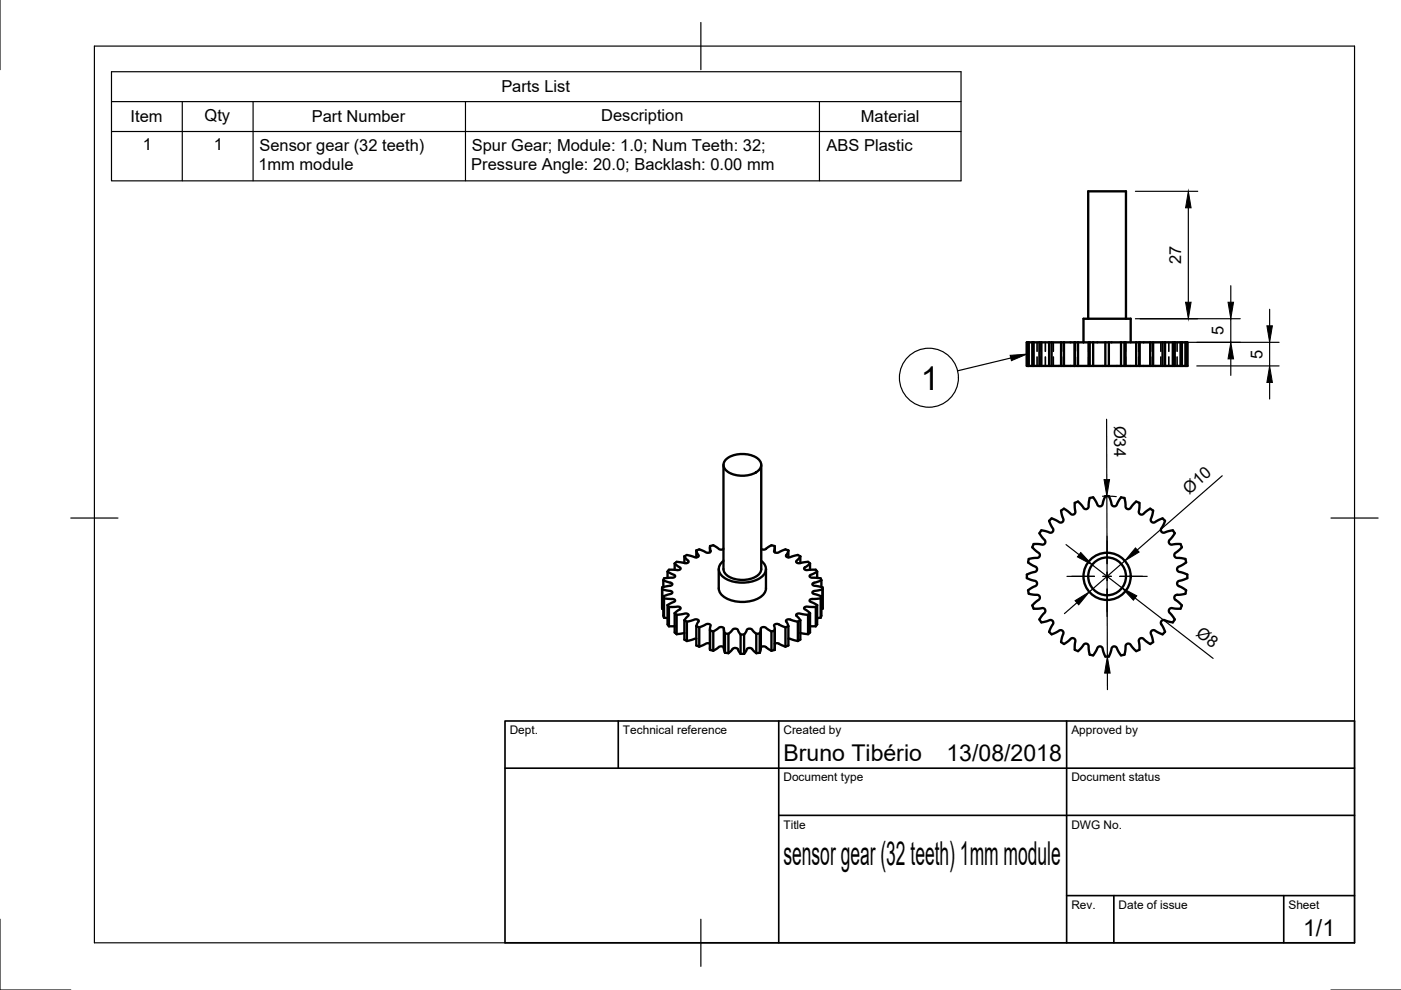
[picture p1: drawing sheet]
<svg xmlns="http://www.w3.org/2000/svg" width="297mm" height="210mm" viewBox="0 0 297 210" stroke-linecap="round" stroke-linejoin="round" font-family="sans-serif">
<!-- layer: Visible -->
<g fill="none" stroke="#000" stroke-width=".5">
<path d="M217.7 77.6h.3M217.7 72.6v5M217.7 72.6h.4M218 77.6h.1M218 72.6v5M218.1 77.6h.8M218.1 72.6h.8M218.1 72.6v5M218.9 77.6h.3M218.9 72.6h.3M218.9 72.6v5M219.2 77.6h1.2"/>
<path d="M219.2 72.6h1.2M219.2 72.6v5M220.4 77.6h5.2M220.4 72.6h.4M220.4 72.6v5M220.8 72.6h1.6M220.8 72.6v5M222.4 72.6h.6M222.4 72.6v5M223 72.6h2M223 72.6v5M225 72.6h.6"/>
<path d="M225 72.6v5M225.6 77.6h2.3M225.6 72.6h2.3M225.6 72.6v5M227.9 77.6h.7M227.9 72.6v5M227.9 72.6h.7M228.6 77.6h2.2M228.6 72.6h1.1M228.6 72.6v5M229.7 72.6h1.3M229.7 72.6v-5h10v5"/>
<path d="M230.7 67.6v-27h8v27M230.8 77.6h.2M230.8 72.6v5M231 77.6h.8M231 72.6h.8M231 72.6v5M231.8 77.6h2.6M231.8 72.6h2.6M231.8 72.6v5M234.4 77.6h.7M234.4 72.6h.7M234.4 72.6v5"/>
<path d="M235.1 77.6h2.6M235.1 72.6h2.6M235.1 72.6v5M237.7 77.6h.7M237.7 72.6h.7M237.7 72.6v5M238.4 77.6h2.5M238.4 72.6h.2M238.4 72.6v5M238.6 72.6h2.3M238.6 72.6v5M240.9 77.6h.7"/>
<path d="M240.9 72.6h.7M240.9 72.6v5M241.6 77.6h2.3M241.6 72.6h2.3M241.6 72.6v5M243.9 77.6h.6M243.9 72.6h3.1M243.9 72.6v5M244.5 77.6h2M244.5 72.6v5M246.5 77.6h.5M246.5 72.6v5"/>
<path d="M247 77.6h1.7M247 72.6h2.1M247 72.6v5M248.7 77.6h.4M248.7 72.6v5M249.1 77.6h1.2M249.1 72.6h1.5M249.1 72.6v5M250.3 77.6h.3M250.3 72.6v5M250.6 72.6h.7M250.6 77.6h.7"/>
<path d="M250.6 72.6v5M251.3 72.6h.4M251.3 77.6h.4M251.3 72.6v5M251.5 72.6v5M251.7 77.6h.1M251.7 72.6v5M251.7 72.6h.1M153.4 98.6v22.1a2.71 2.71 0 0 0 2.4 2.1 5.4 5.4 0 0 0 5.3-1.3l.3-.8v-22.1M154 97.3a5.9 5.9 0 0 1 6.8 0 1.65 1.65 0 0 1-.6 2.9 6 6 0 0 1-6.2-.4 1.53 1.53 0 0 1 0-2.5zM143 119.5l1.2 .8 .1 .3-.4 .3-1.2-.1a1 1 0 0 0-1.2 .4M143 119.5v1.3"/>
<path d="M145.1 118l.8 .9 .1 .3-.6 .2-1.1-.2a1.16 1.16 0 0 0-1.3 .3M145.1 118v1.4M145.6 117.7l-.5 .3M147.6 116.7l.5 1.1-.2 .3-.5 .1-1.8-.5M147.6 116.7v1.5M150.5 116.1v1M153.4 116.4l-.7 .1-.8-.5a.97 .97 0 0 0-1.4-.1l.2 1-.2 .2-.7 .1-.8-.4a1.25 1.25 0 0 0-1.4-.1M153.4 118.9a2 2 0 0 0 0 3.5 7.3 7.3 0 0 0 8.5-.5 1.94 1.94 0 0 0-.5-3M161.4 116.4l.7 .1 .8-.5a.97 .97 0 0 1 1.4-.1l-.2 1 .2 .2 .6 .1 .9-.4a1.25 1.25 0 0 1 1.4-.1M164.3 116.1v1M167.2 116.7l-.5 1.1v.2l.6 .2 1-.3a1.26 1.26 0 0 1 1.4 .1M167.2 116.7v1.5"/>
<path d="M169.7 118l-.9 .9v.3l.6 .2 1.1-.2a1.17 1.17 0 0 1 1.2 .3M169.7 118v1.4M171.7 119.5l-1.1 .8-.1 .3 .4 .3 1.2-.1a1.01 1.01 0 0 1 1.2 .4M171.7 119.5v1.3M250.6 116l-1.5 1.3-.1 .4 .3 .5 1.2 .1a.85 .85 0 0 1 1 .9l-1.7 1-.2 .3v.4l.2 .3 1.1 .3a.84 .84 0 0 1 .8 1.1l-1.8 .6-.3 .3 .1 .6 1 .6a.85 .85 0 0 1 .6 1.2l-1.9 .2-.4 .4 .1 .6 1.5 1.3M250.6 116a.9 .9 0 0 0-1.3-.7l-1 .2-.5-.5 .1-.4 .9-1.2a.58 .58 0 0 0 .1-.7 .58 .58 0 0 0-.7-.2l-1.4 .4-.5-.2-.1-.5 .7-1.3a.58 .58 0 0 0-.1-.7 .58 .58 0 0 0-.7-.1l-1.4 .7-.5-.1-.2-.6 .4-1.4a.58 .58 0 0 0-.2-.7 .58 .58 0 0 0-.7 .1l-1.2 .9h-.5l-.4-.4 .2-1.5a.58 .58 0 0 0-.4-.6 .58 .58 0 0 0-.6 .2l-1 1.1-.5 .1-.4-.4-.2-1.5a.58 .58 0 0 0-.5-.5 .58 .58 0 0 0-.6 .3l-.7 1.3-.5 .3-.5-.4-.4-1.4a.58 .58 0 0 0-.6-.4 .58 .58 0 0 0-.5 .4l-.5 1.4-.4 .4-.6-.3-.7-1.3a.58 .58 0 0 0-.6-.3 .58 .58 0 0 0-.5 .5l-.1 1.5-.4 .4-.6-.1-.9-1.1a.58 .58 0 0 0-.7-.2 .58 .58 0 0 0-.3 .6l.1 1.5-.3 .4h-.6l-1.1-.9a.58 .58 0 0 0-.7-.1 .58 .58 0 0 0-.3 .7l.5 1.4-.2 .6-.6 .1-1.3-.7a.58 .58 0 0 0-.7 .1 .58 .58 0 0 0-.1 .7l.7 1.3-.1 .5-.5 .2-1.5-.4a.58 .58 0 0 0-.6 .2 .58 .58 0 0 0 0 .7l1 1.2v.6l-.5 .3-1.5-.2a.58 .58 0 0 0-.6 .4 .58 .58 0 0 0 .2 .7l1.1 .9 .1 .6-.4 .4-1.4 .1a.58 .58 0 0 0-.6 .5 .58 .58 0 0 0 .3 .6l1.4 .7 .2 .5-.3 .5-1.5 .4a.58 .58 0 0 0-.4 .6 .58 .58 0 0 0 .4 .6l1.5 .4 .3 .5-.2 .5-1.4 .7a.58 .58 0 0 0-.3 .6 .58 .58 0 0 0 .6 .5l1.4 .1 .4 .4-.1 .6-1.1 .9a.58 .58 0 0 0-.2 .7 .58 .58 0 0 0 .6 .4l1.5-.2 .5 .3v.6l-1 1.2a.58 .58 0 0 0 0 .7 .58 .58 0 0 0 .6 .2l1.5-.4 .5 .2 .1 .5-.7 1.3a.58 .58 0 0 0 .1 .7 .58 .58 0 0 0 .7 .1l1.3-.7 .6 .1 .2 .6-.5 1.4a.58 .58 0 0 0 .3 .7 .58 .58 0 0 0 .7-.1l1.1-.9h.6l.3 .4-.1 1.5a.62 .62 0 0 0 .4 .7 .62 .62 0 0 0 .7-.4l.8-1 .5-.1 .5 .3 .1 1.1a.84 .84 0 0 0 .9 1.1l.9-1.7 .5-.3 .5 .4 .5 1.4a.58 .58 0 0 0 .5 .4 .58 .58 0 0 0 .6-.4l.4-1.4 .5-.3 .5 .2 .7 1.3a.58 .58 0 0 0 .6 .3 .58 .58 0 0 0 .5-.5l.2-1.5 .4-.4 .5 .1 1 1.2a.62 .62 0 0 0 .8 .1 .62 .62 0 0 0 .2-.8l-.2-1.3 .3-.4 .6-.1 .8 .8a.85 .85 0 0 0 1.4 0l-.5-1.8 .1-.5 .6-.2 1.4 .7a.58 .58 0 0 0 .7-.1 .58 .58 0 0 0 .1-.7l-.7-1.3 .1-.5 .5-.2 1.4 .4a.58 .58 0 0 0 .7-.2 .58 .58 0 0 0-.1-.7l-.9-1.2v-.6l.5-.3 1.4 .2a.44 .44 0 0 0 .5-.1 .44 .44 0 0 0 .2-.4l.1-.2M140.4 124.7v4.1M140.4 128.8v.2M140.4 129l.2 .1M140.4 125l1.8 .3 .3 .3-.2 .3-1.7 .5M140.4 125v4M140.6 126.4v4.1l.2 .5"/>
<path d="M140.6 123l1.7 .6 .2 .3-.3 .3-1.8 .3v.5M140.6 123v1.5M140.6 126.4l.2 .5M140.8 131h.7M140.8 126.9l1.9 .1 .4 .2-.1 .4-1.5 .7M140.8 126.9v4.1M141.5 128.3v4.1l.3 .4M141.5 121.2l1.5 .7 .1 .3-.4 .3-1.9 .1-.2 .4M141.5 121.2v1.3M141.5 128.3l.3 .4M141.8 128.7l2-.1 .4 .2v.3l-1.2 .9M141.8 128.7v4.1"/>
<path d="M143 130v4.1l.5 .4M143 130l.5 .4M143 132.8h-1.2M143.5 130.4l1.8-.3 .6 .1 .1 .3-.9 1M143.5 130.4v4.1M145.1 131.5v4.1l.5 .3M145.1 134.2l-1.6 .3M145.1 131.5l.5 .3M147.6 132.8v4.1l.7 .2M147.6 132.8l.5-1.1-.2-.3-.5-.1-1.8 .5v4.1l2-.5M147.6 132.8l.7 .2M148.3 133l1.8-.7 .6 .2-.2 .6a.57 .57 0 0 0 .7 .8"/>
<path d="M148.3 133v4.1M150.5 137.5v.3M150.5 136.5l-.7-.1-1.5 .7M150.5 133.4v4.4M150.5 137.8l.7 .2M151.2 133.9l1.3-.9h.6l.4 .2 .2 1.1M151.2 133.9v4.1M152.4 120.7v4a3.4 3.4 0 0 0 3 2.7 6.7 6.7 0 0 0 6.6-1.5l.4-1.2v-4M153.5 133.4v4.2l.2 .8M153.5 137.3l-.3-.2h-.5l-1.5 .9M153.7 134.3v4.1M153.7 138.4l.7 .1"/>
<path d="M153.7 134.3l.7 .1M154.4 138.5l1-1 .5-.1 .5 .2 .6 1M154.4 134.4l1-1 .5-.1 .5 .2 .6 1M154.4 134.4v4.1M157 134.5v4.1M157 138.6h.8M157 134.5h.8M157.8 134.5v4.1M160.3 138.5l-.9-1-.5-.1-.5 .2-.6 1M160.3 134.4l-.9-1-.5-.1-.5 .2-.6 1M160.3 134.4v4.1M161.1 134.3v4.1"/>
<path d="M161.1 138.4l-.8 .1M161.1 134.3l-.8 .1M161.3 137.3l.3-.2h.5l1.5 .9M161.3 133.4v4.2l-.2 .8M163.6 133.9l-1.3-.9h-.6l-.4 .2-.2 1.1M163.6 133.9v4.1M164.2 137.8l-.6 .2M164.3 136.5l.6-.1 1.6 .7M164.3 137.5l-.1 .3M164.3 133.4l-.1 4.4M166.5 133l-1.9-.7-.5 .2 .2 .7a.52 .52 0 0 1-.2 .6 .52 .52 0 0 1-.5 .1M166.5 133v4.1"/>
<path d="M167.2 132.8v4.1l-.7 .2M167.2 135.4l2 .5M167.2 132.8l-.7 .2M169.2 131.8l-1.8-.5-.5 .1-.3 .3 .6 1.1M169.2 131.8v4.1M169.7 131.5v4.1l-.5 .3M169.7 134.2l1.6 .3M169.7 131.5l-.5 .3M171.3 130.4l-1.9-.3-.5 .1-.1 .3 .9 1M171.3 130.4v4.1M171.7 130v4.1l-.4 .4M171.7 132.8h1.3"/>
<path d="M171.7 130l-.4 .4M173 128.7l-2-.1-.4 .2v.3l1.1 .9M173 128.7v4.1M173.3 128.3v4.1l-.3 .4M173.3 121.2l-1.5 .7-.1 .3 .4 .3 1.9 .1 .1 .4M173.3 121.2v1.3M173.3 128.3l-.3 .4M174 131h-.7M174 126.9l-1.9 .1-.4 .2 .1 .4 1.5 .7M174 126.9v4.1M174.1 126.4v4.1l-.1 .5M174.1 123l-1.6 .6-.3 .3 .4 .3 1.8 .3v.5l-1.8 .3-.4 .3 .3 .3 1.6 .5"/>
<path d="M174.1 123v1.5M174.1 126.4l-.1 .5M174.4 129l-.3 .1M174.4 128.8v.2M174.4 124.7v4.3"/>
<circle cx="234.7" cy="122.2" r="5"/>
<circle cx="234.7" cy="122.2" r="4"/>
</g>
<!-- layer: Hidden -->
<g fill="none" stroke="#000" stroke-width=".35">
<path d="M219.9 72.6v1.9M219.9 75.7v1.9M220.5 72.6v1.9M220.5 75.7v1.9M221.6 72.6v1.9M221.6 75.7v1.9M223.3 72.6v1.9M223.3 75.7v1.9M225.5 72.6v1.9M225.5 75.7v1.9M228 72.6v1.9M228 75.7v1.9"/>
<path d="M230.8 72.6v1.9M230.8 75.7v1.9M238.6 72.6v1.9M238.6 75.7v1.9M241.4 72.6v1.9M241.4 75.7v1.9M244 72.6v1.9M244 75.7v1.9M246.1 72.6v1.9M246.1 75.7v1.9M247.8 72.6v1.9M247.8 75.7v1.9"/>
<path d="M249 72.6v1.9M249 75.7v1.9M249.6 72.6v1.9M249.6 75.7v1.9"/>
</g>
<!-- layer: Border -->
<path d="M0 0v14.8M20 9.8h267.2v190.1h-267.2zM148.6 4.8v10M15 109.8h10M282.2 109.8h10M0 194.9v15h15M148.6 194.9v10M282.2 209.9h14.9" fill="none" stroke="#000" stroke-width=".25"/>
<!-- layer: TitleBlock -->
<path d="M107.1 152.9h180.1v47h-180.1zM131.1 152.9v10M165.1 152.9v47M226.1 152.9v47M107.1 162.9h180.1M165.1 172.9h122.1M226.1 189.9h61.1M236.2 189.9v10M272.2 189.9v10" fill="none" stroke="#000" stroke-width=".35"/>
<!-- layer: BOM -->
<g fill="none" stroke="#000" stroke-width=".25">
<path d="M23.6 15.2h180.2v23.1h-180.2zM23.6 21.5h180.2M23.6 27.9h180.2M38.6 21.5v16.8M53.7 21.5v16.8M98.7 21.5v16.8M173.7 21.5v16.8M214.3 75.9l-11.3 2.7"/>
<circle cx="196.9" cy="80.1" r="6.3"/>
</g>
<path d="M214.2 75.3l3.5-.2-3.3 1.4z" fill="#000" stroke="#000" stroke-width=".21"/>
<!-- layer: Center Lines -->
<path d="M234.7 113.7v5.8M226.2 122.2h5.8M233.8 122.2h1.8M234.7 121.3v1.8M234.7 124.9v5.8M237.4 122.2h5.8" fill="none" stroke="#000" stroke-width=".25"/>
<!-- layer: Dimensions -->
<g fill="none" stroke="#000" stroke-width=".25">
<path d="M240.7 40.6h13.2M251.9 44.1v20M240.7 67.6h22.3M241.7 72.6h29.5M253.7 77.6h17.5M261 60.6v3.5M261 67.6v5M261 76.1v3.5M269.2 65.6v3.5M269.2 72.6v5M234.6 88.9l.1 12.8M269.2 81.1v3.5"/>
<path d="M226 115.5l2.8 2.1M231.6 119.8l6.3 4.9M233.8 105.2l2.9 .1M234.7 105.2l.1 34M238.5 118.9l-7.5 6.6M259.1 100.9l-18 15.7M228.3 127.8l-2.6 2.3M240.7 126.8l16.5 12.8M234.8 142.7v3.5"/>
</g>
<path d="M251.9 40.6l.6 3.5h-1.1zM251.4 64.1h1.1l-.6 3.5zM261 72.6l.5 3.5h-1.1zM260.4 64.1h1.1l-.5 3.5zM268.6 69.1h1.2l-.6 3.5zM269.2 77.6l.6 3.5h-1.2zM229.1 117.1l2.5 2.7-3.2-1.7zM234.1 101.7h1.1l-.5 3.5zM240.7 116.2l.8 .8-3 1.9zM227.9 127.4l3.1-1.9-2.3 2.7zM237.9 124.7l3.1 1.6-.7 1zM234.8 139.2l.6 3.5h-1.2z" fill="#000" stroke="#000" stroke-width=".21"/>
<g font-size="7">
<text x="195.3" y="82.6">1</text>
<text x="166.1" y="183.4">sensor gear (32 teeth) 1mm module</text>
</g>
<g font-size="4.9">
<text x="166.1" y="161.4">Bruno Tibério</text>
<text x="200.7" y="161.4">13/08/2018</text>
<text x="276.3" y="198.5">1/1</text>
</g>
<g font-size="3.5">
<text x="106.3" y="19.6">Parts List</text>
<text x="27.7" y="25.9">Item</text>
<text x="43.4" y="25.6">Qty</text>
<text x="66.1" y="25.9">Part Number</text>
<text x="127.5" y="25.6">Description</text>
<text x="182.5" y="25.9">Material</text>
<text x="30.3" y="31.9">1</text>
<text x="45.3" y="31.9">1</text>
<text x="55" y="31.9">Sensor gear (32 teeth)</text>
<text x="100" y="31.9">Spur Gear; Module: 1.0; Num Teeth: 32;</text>
<text x="175.2" y="31.9">ABS Plastic</text>
<text x="54.8" y="36.1">1mm module</text>
<text x="99.9" y="36.1">Pressure Angle: 20.0; Backlash: 0.00 mm</text>
<text x="250.4" y="56" transform="rotate(-90 250.4 56)">27</text>
<text x="259.4" y="71.1" transform="rotate(-90 259.4 71.1)">5</text>
<text x="267.6" y="76.1" transform="rotate(-90 267.6 76.1)">5</text>
<text x="236.2" y="90.2" transform="rotate(90 236.2 90.2)">Ø34</text>
<text x="252.1" y="104.9" transform="rotate(-41 252.1 104.9)">Ø10</text>
<text x="253.4" y="134.7" transform="rotate(38 253.4 134.7)">Ø8</text>
</g>
<g font-size="2.5">
<text x="108.1" y="155.7">Dept.</text>
<text x="132.1" y="155.7">Technical reference</text>
<text x="166.1" y="155.7">Created by</text>
<text x="227.1" y="155.7">Approved by</text>
<text x="166.1" y="165.7">Document type</text>
<text x="227.1" y="165.7">Document status</text>
<text x="166.1" y="175.7">Title</text>
<text x="227.1" y="175.7">DWG No.</text>
<text x="227.1" y="192.7">Rev.</text>
<text x="237.2" y="192.7">Date of issue</text>
<text x="273.2" y="192.7">Sheet</text>
</g>
</svg>
